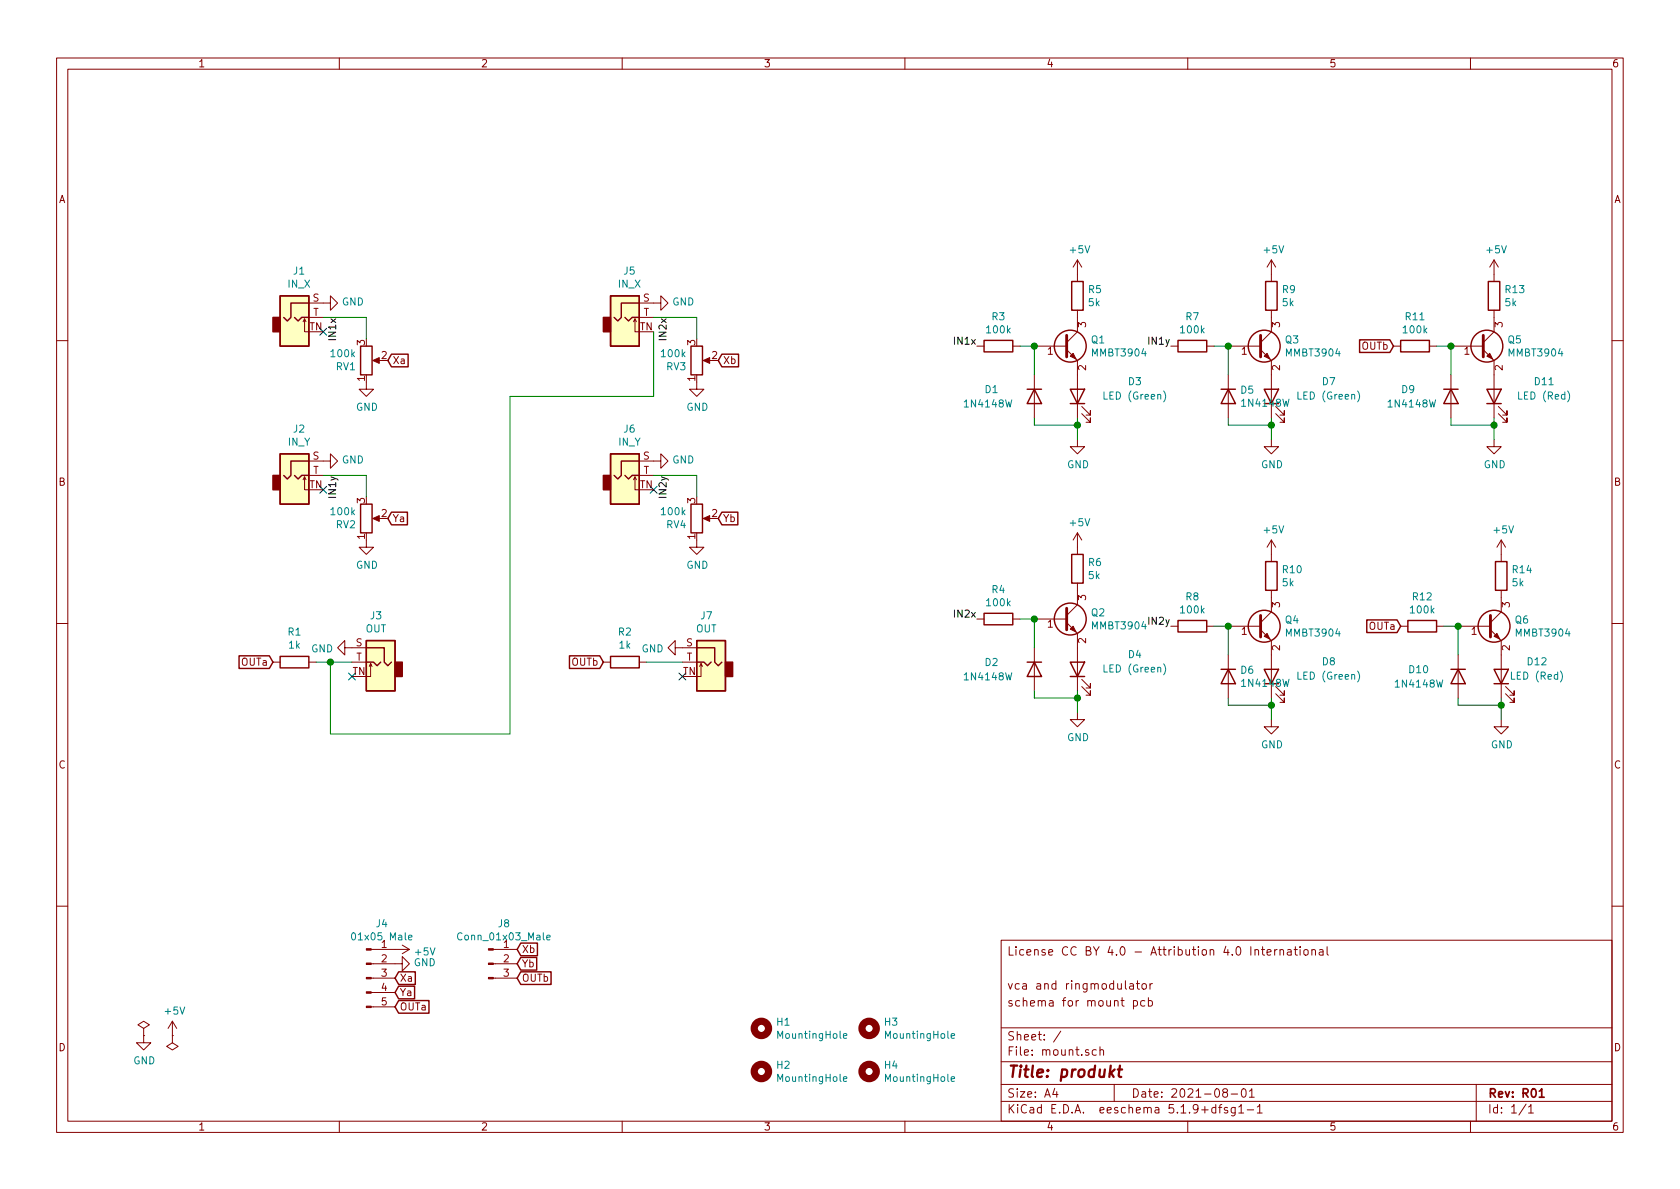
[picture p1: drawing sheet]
<svg xmlns="http://www.w3.org/2000/svg" width="297mm" height="210mm" viewBox="0 0 297 210" stroke-linecap="round" stroke-linejoin="round" font-family="sans-serif">
<g fill="none" stroke="#840000" stroke-width=".18">
<path d="M10 10.3h277v189.9h-277zM12 12.2h273v186.1h-273zM60 10.3v1.9M110 10.3v1.9M160 10.3v1.9M210 10.3v1.9M260 10.3v1.9M53.6 56.9l.2-.5v2.3h.8M53.8 56.4l.3 .5M54.6 53.6h3.8v-1.3l1.3 1.3-1.3 1.3v-1.3M54.6 56.1h2.5M112 56.9l.3-.5v2.3h.7"/>
<path d="M112.3 56.4l.2 .5M113 53.6h3.8v-1.3l1.3 1.3-1.3 1.3v-1.3M113 56.1h2.6M190.5 46v3.8M190.5 54.9v3.8l-1.9 1.9M190.5 46l-.8 1.2M190.5 46l.8 1.2M224.8 46v3.8M224.8 54.9v3.8l-1.9 1.9M224.8 46l-.8 1.2M224.8 46l.8 1.2M264.2 46v3.8"/>
<path d="M264.2 54.9v3.8l-1.9 1.9M264.2 46l-.8 1.2M264.2 46l.7 1.2M10 60.2h2M64.8 67.6v1.2h1.2l-1.2 1.3-1.3-1.3h1.3M66.3 63.7h1M123.2 67.6v1.2h1.3l-1.3 1.3-1.3-1.3h1.3M124.7 63.7h1M172.7 61.2h1.3M179.1 61.2h1.2M182.9 61.2h5.7M182.9 66.3v7.6"/>
<path d="M188.6 61.8l1.9 1.9v10.2M190.5 77.7v1.3h1.3l-1.3 1.3-1.3-1.3h1.3M191.3 73.1l1.5 1.6v-.8v.8h-.8M191.3 71.9l1.5 1.5v-.8v.8h-.8M207 61.2h1.3M213.4 61.2h1.2M217.2 61.2h5.7M217.2 66.3v7.6M222.9 61.8l1.9 1.9v10.2M224.8 77.7v1.3h1.3l-1.3 1.3-1.3-1.3h1.3M225.6 73.1l1.5 1.6v-.8v.8h-.8M225.6 71.9l1.5 1.5v-.8v.8h-.8"/>
<path d="M246.4 61.2h1.2M252.7 61.2h1.3M256.5 61.2h5.8M256.5 66.3v7.6M262.3 61.8l1.9 1.9v10.2M264.2 77.7v1.3h1.2l-1.2 1.3-1.3-1.3h1.3M264.9 73.1l1.5 1.6v-.8v.8h-.7M264.9 71.9l1.5 1.5v-.8v.8h-.7M285 60.2h2M53.6 84.8l.2-.5v2.3h.8M53.8 84.3l.3 .5M54.6 81.5h3.8v-1.2l1.3 1.2-1.3 1.3v-1.3"/>
<path d="M54.6 84.1h2.5M64.8 95.5v1.3h1.2l-1.2 1.2-1.3-1.2h1.3M66.3 91.7h1M112 84.8l.3-.5v2.3h.7M112.3 84.3l.2 .5M113 81.5h3.8v-1.2l1.3 1.2-1.3 1.3v-1.3M113 84.1h2.6M123.2 95.5v1.3h1.3l-1.3 1.2-1.3-1.2h1.3M124.7 91.7h1M190.5 94.2l-.8 1.3M190.5 94.2v3.8M190.5 94.2l.8 1.3"/>
<path d="M224.8 95.5v3.8M224.8 95.5l-.8 1.3M224.8 95.5l.8 1.3M265.4 95.5v3.8M265.4 95.5l-.7 1.3M265.4 95.5l.8 1.3M10 110.3h2M48.3 117.1h1.2M54.6 117.1h1.3M61 114.5v-1.2l-1.3 1.2 1.3 1.3v-1.3h3.8M62.2 117.1h2.6M65.5 117.3l-.2 .6"/>
<path d="M65.8 117.9l-.3-.6v2.3h-.7M106.7 117.1h1.2M113 117.1h1.3M119.4 114.5v-1.2l-1.3 1.2 1.3 1.3v-1.3h3.8M120.6 117.1h2.6M124 117.3l-.3 .6M124.2 117.9l-.2-.6v2.3h-.8M172.7 109.5h1.3M179.1 109.5h1.2M182.9 109.5h5.7M182.9 114.5v7.7M188.6 110.1l1.9 1.9v10.2"/>
<path d="M190.5 103.1v3.8l-1.9 1.9M207 110.7h1.3M213.4 110.7h1.2M217.2 110.7h5.7M217.2 115.8v7.6M222.9 111.4l1.9 1.9v10.1M224.8 104.4v3.8l-1.9 1.9M247.6 110.7h1.3M254 110.7h1.3M257.8 110.7h5.7M257.8 115.8v7.6M263.5 111.4l1.9 1.9v10.1"/>
<path d="M265.4 104.4v3.8l-1.9 1.9M285 110.3h2M190.5 126v1.2h1.3l-1.3 1.3-1.3-1.3h1.3M191.3 121.4l1.5 1.5v-.7v.7h-.8M191.3 120.1l1.5 1.6v-.8v.8h-.8M224.8 127.2v1.3h1.3l-1.3 1.3-1.3-1.3h1.3M225.6 122.7l1.5 1.5v-.8v.8h-.8M225.6 121.4l1.5 1.5v-.7v.7h-.8M265.4 127.2v1.3h1.3l-1.3 1.3-1.2-1.3h1.2M266.2 122.7l1.5 1.5v-.8v.8h-.7M266.2 121.4l1.5 1.5v-.7v.7h-.7M10 160.2h2"/>
<path d="M65.6 170.4h5.5v-1.2l1.3 1.2-1.3 1.3v-1.3M65.6 178h4.2M65.6 175.5h4.2M65.6 173h4.2M65.6 167.9h6.8M71.1 167.1l1.3 .8M72.4 167.9l-1.3 .8M87.2 173h4.2M87.2 170.4h4.2M87.2 167.9h4.2M177 166.3h108v32h-108zM199.8 174h.5l.1 .9"/>
<path d="M200.4 177l.4-.1 .3 .3-.1 .6-.2 .1-.4-.1M200.4 174.3l-.5 .1a.29 .29 0 0 0-.2 .2 .29 .29 0 0 0 .2 .3l.5-.1M200.4 176.9v1.5M200.9 173.9h.6M201.1 173.4v1.3l.4 .2M202 174.1l.2-.2 .4 .2v.7l-.2 .1-.4-.1zM202.4 177l-.4-.1-.3 .3 .1 .6 .2 .1 .4-.1M203 177l.5-.1 .3 .3-.1 .6-.2 .1-.5-.1M203 176.4v1.5M203.3 173.9v1M203.8 173.9l-.5 .3M223 167.9h.6"/>
<path d="M223.2 167.4v1.3l.4 .2M224 168.4l.7-.1v-.3l-.5-.1-.2 .2 .1 .7h.6M225.4 167.9v1M225.8 167.9l-.4 .3M226.3 168l.2-.1 .4 .1v.9M226.3 167.9v1M227.7 168h.5l.1 .9M228.3 168.3h-.5l-.2 .2 .2 .4 .5-.1M228.8 167.9h.6M229 167.4v1.3l.4 .2M229.9 167.4v.2M229.9 167.9v1"/>
<path d="M230.6 168l.2-.1 .4 .1v.8l-.2 .1-.4-.1zM232 168l.2-.1 .3 .1 .1 .9M232 167.9v1M233.3 168h.6v.9M233.9 168.3h-.4l-.3 .2 .3 .4 .4-.1M234.6 167.4v1.3l.3 .2M285 160.2h2M25.4 181.9l1-.7-1-.6-1 .6 1 .7v1.2M25.4 183.1h.1M25.4 183.1v1.3h1.3l-1.3 1.3-1.3-1.3h1.3M30.5 183.1v1.3l1 .6-1 .7-1-.7 1-.6M30.5 183.1h.1"/>
<path d="M30.5 180.6l-.8 1.3M30.5 180.6v2.5M30.5 180.6l.7 1.3M60 198.3v1.9M110 198.3v1.9M160 198.3v1.9M177 194.8h108M177 191.8h108M177 187.8h108M177 181.8h108M186.5 192.5l-.4 1h1M186.8 193v1"/>
<path d="M187.6 182.3l-1.3 2M193.8 185.7l-.4-.1-.3 .3 .1 .6 .2 .1 .4-.1M194.5 185.7l.2-.1 .3 .1 .1 .9M194.5 185.1v1.5M197 191.8v3M210 198.3v1.9M215 195.9l-.5-.1-.3 .3 .1 .6 .2 .1 .5-.1M215 195.3v1.5M215.5 195.8h.5M216 195.3l-.3 .2v1.3M216.5 193.2l-.3-.3 .1-.2a.48 .48 0 0 1 .6-.1l.1 .2-.1 .3-.6 .1a.48 .48 0 0 0 0 .7l.2 .1 .5-.1v-.4l-.2-.3M217 195.9l-.3-.1-.2 .2v.3l.5 .1v.3h-.5"/>
<path d="M217.7 193.5h1.1M218.4 195.8v1.2l-.3 .3h-.3M218.4 195.9l-.4-.1-.3 .3 .1 .6h.6M219 195.8l.5-.5v1.5M219 196.8h.9M219.6 192.7l.4-.2a.94 .94 0 0 1 0 1.5 .82 .82 0 0 1-.4-1.3zM220.5 196.3h1.2M220.9 193l.4-.5v1.5M220.9 194h.9M222.3 195.8l.4-.5v1.5M222.3 196.8h.9M260 198.3v1.9"/>
<path d="M261 191.8v6.5M269.8 195.2l-1.2 2M270.3 195.8l.4-.5v1.5M270.3 196.8h.8"/>
</g>
<path d="M272.2 193l.4-.5v1.5M272.2 194h.8" fill="none" stroke="#840000" stroke-width=".3"/>
<path d="M197.6 189.1h.8M198 188.4l-.2 1.8 .1 .1 .3 .1" fill="none" stroke="#840000" stroke-width=".41"/>
<g fill="none" stroke="#840000" stroke-width=".25">
<path d="M49.5 52.3h5.1v8.9h-5.1zM52.1 56.1l.6 .7 .6-.7h1.3M54.6 53.6h-3.2v2.5l-.6 .7-.6-.7M107.9 52.3h5.1v8.9h-5.1zM110.5 56.1l.6 .7 .7-.7h1.2M113 53.6h-3.1v2.5l-.7 .7-.6-.7M189.5 49.8h2v5.1h-2zM223.8 49.8h2v5.1h-2zM263.1 49.8h2.1v5.1h-2.1zM63.8 61.2h2v5.1h-2zM69.2 62.6h3v2.3h-3l-.6-1.2zM122.2 61.2h2v5.1h-2z"/>
<path d="M127.6 62.6h3v2.3h-3l-.6-1.2zM174 60.2h5.1v2h-5.1zM181.6 68.8h2.5M182.9 68.8l1.2 2.6h-2.5zM189.2 68.8h2.6l-1.3 2.6zM189.2 71.4h2.6M208.3 60.2h5.1v2h-5.1zM215.9 68.8h2.5M217.2 68.8l1.2 2.6h-2.5zM223.5 68.8h2.6l-1.3 2.6zM240.4 60.1h5.3l.7 1.1-.7 1.1h-5.3zM247.6 60.2h5.1v2h-5.1z"/>
<path d="M255.3 68.8h2.5M256.5 68.8l1.3 2.6h-2.5zM262.9 68.8h2.5l-1.2 2.6zM262.9 71.4h2.5M49.5 80.3h5.1v8.8h-5.1zM52.1 84.1l.6 .6 .6-.6h1.3M54.6 81.5h-3.2v2.6l-.6 .6-.6-.6M63.8 89.1h2v5.1h-2zM69.2 90.6h2.8v2.2h-2.8l-.6-1.1zM107.9 80.3h5.1v8.8h-5.1zM110.5 84.1l.6 .6 .7-.6h1.2M113 81.5h-3.1v2.6l-.7 .6-.6-.6"/>
<path d="M122.2 89.1h2v5.1h-2zM127.6 90.6h2.9v2.2h-2.9l-.6-1.1zM189.5 98h2v5.1h-2zM223.8 99.3h2v5.1h-2zM264.4 99.3h2v5.1h-2zM42.3 116h5.3l.7 1.1-.7 1.1h-5.3zM49.5 116.1h5.1v2h-5.1zM64.8 113.3h5v8.9h-5zM64.8 117.1h1.2l.7 .6 .6-.6M64.8 114.5h3.1v2.6l.7 .6 .6-.6M100.7 116h5.3l.7 1.1-.7 1.1h-5.3zM107.9 116.1h5.1v2h-5.1z"/>
<path d="M123.2 113.3h5.1v8.9h-5.1zM123.2 117.1h1.3l.6 .6 .6-.6M123.2 114.5h3.2v2.6l.6 .6 .6-.6M174 108.5h5.1v2h-5.1zM181.6 117.1h2.5M182.9 117.1l1.2 2.5h-2.5zM189.2 117.1h2.6l-1.3 2.5zM189.2 119.6h2.6M208.3 109.7h5.1v2.1h-5.1zM215.9 118.4h2.5M217.2 118.4l1.2 2.5h-2.5zM223.5 118.4h2.6l-1.3 2.5z"/>
<path d="M241.7 109.6h5.3l.6 1.1-.6 1.2h-5.3zM248.9 109.7h5.1v2.1h-5.1zM256.5 118.4h2.6M257.8 118.4l1.3 2.5h-2.6zM264.2 118.4h2.5l-1.3 2.5zM264.2 120.9h2.5M70.5 171.9h2.9v2.2h-2.9l-.7-1.1zM70.5 174.4h2.8v2.2h-2.8l-.7-1.1zM70.5 176.9h5.3v2.3h-5.3l-.7-1.2zM92.1 169.3h2.8v2.2h-2.8l-.7-1.1zM92.1 166.8h2.9v2.2h-2.9l-.7-1.1zM92.1 171.9h5.3v2.2h-5.3l-.7-1.1z"/>
<circle cx="189.2" cy="61.2" r="2.82"/>
<circle cx="223.5" cy="61.2" r="2.82"/>
<circle cx="262.9" cy="61.2" r="2.82"/>
<circle cx="189.2" cy="109.5" r="2.82"/>
<circle cx="223.5" cy="110.7" r="2.82"/>
<circle cx="264.2" cy="110.7" r="2.82"/>
</g>
<path d="M205.7 69.1a1.47 1.47 0 0 1 0 2M240 69.1a1.47 1.47 0 0 1 0 2M205.7 117.4a1.47 1.47 0 0 1 0 1.9M240 118.7a1.47 1.47 0 0 1 0 1.9M62.3 165.1l.2-.2a.69 .69 0 0 1 .4 .7 .69 .69 0 0 1-.4 .6l-.3-.2v-.3zM72.2 165.8l.6-.1v-.3h-.4l-.2 .2 .1 .6h.5M96.7 165.8l.6-.1-.1-.3h-.3l-.2 .2v.6h.5M149.1 190.8l.6-.1v-.3h-.4l-.2 .2 .1 .6h.5M149.1 183.2l.6-.1v-.3h-.4l-.2 .2 .1 .6h.5M168.2 183.2l.6-.1-.1-.3h-.3l-.2 .2v.6h.5M168.2 190.8l.6-.1-.1-.3h-.3l-.2 .2v.6h.5" fill="none" stroke="#008484" stroke-width=".18"/>
<g fill="#840000" stroke="#840000" stroke-width=".18">
<path d="M64.8 177.9h.8v.3h-.8z"/>
<path d="M64.8 175.4h.8v.2h-.8z"/>
<path d="M64.8 172.8h.8v.3h-.8z"/>
<path d="M64.8 170.3h.8v.3h-.8z"/>
<path d="M64.8 167.8h.8v.2h-.8z"/>
<path d="M86.4 172.8h.8v.3h-.8z"/>
<path d="M86.4 170.3h.8v.3h-.8z"/>
<path d="M86.4 167.8h.8v.2h-.8z"/>
<path d="M264.7 112l.5 1-1-.5z"/>
<path d="M223.5 112.5l.5-.5 .5 1z"/>
<path d="M189.2 111.2l.5-.5 .5 1.1z"/>
<path d="M262.9 63l.5-.5 .5 1z"/>
<path d="M223.5 63l.5-.5 .5 1z"/>
<path d="M189.2 63l.5-.5 .5 1z"/>
<path d="M65.9 91.7l1.2-.5v1z"/>
<path d="M124.3 63.7l1.2-.5v1.1z"/>
<path d="M65.9 63.7l1.2-.5v1.1z"/>
<path d="M124.3 91.7l1.2-.5v1z"/>
</g>
<path d="M188.6 59.3v3.8M222.9 59.3v3.8M262.3 59.3v3.8M188.6 107.6v3.8M222.9 108.8v3.8M263.5 108.8v3.8" fill="none" stroke="#840000" stroke-width=".51"/>
<g fill="none" stroke="#840000" stroke-width="1.3">
<circle cx="134.6" cy="189.5" r="1.27"/>
<circle cx="134.6" cy="181.9" r="1.27"/>
<circle cx="153.7" cy="189.5" r="1.27"/>
<circle cx="153.7" cy="181.9" r="1.27"/>
</g>
<g fill="#ffffc2" stroke="#ffffc2" stroke-width=".18">
<path d="M123.2 113.3h5.1v8.9h-5.1z"/>
<path d="M107.9 80.3h5.1v8.8h-5.1z"/>
<path d="M64.8 113.3h5v8.9h-5z"/>
<path d="M49.5 80.3h5.1v8.8h-5.1z"/>
<path d="M107.9 52.3h5.1v8.9h-5.1z"/>
<path d="M49.5 52.3h5.1v8.9h-5.1z"/>
</g>
<g fill="#840000" stroke="#840000" stroke-width=".25">
<path d="M128.3 117.1h1.2v2.5h-1.2z"/>
<path d="M106.7 84.1h1.2v2.5h-1.2z"/>
<path d="M69.8 117.1h1.3v2.5h-1.3z"/>
<path d="M48.3 84.1h1.2v2.5h-1.2z"/>
<path d="M106.7 56.1h1.2v2.6h-1.2z"/>
<path d="M48.3 56.1h1.2v2.6h-1.2z"/>
</g>
<g fill="none" stroke="#008400" stroke-width=".18">
<path d="M57.1 56.1h7.7v3.8M115.6 58.7v11.4h-25.4v59.7h-31.8v-12.7M115.6 56.1h7.6v3.8M180.3 61.2h2.6v5.1M182.9 73.9v1.3h7.6M190.5 73.9v3.8M214.6 61.2h2.6v5.1M217.2 73.9v1.3h7.6M224.8 73.9v3.8M254 61.2h2.5v5.1M256.5 73.9v1.3h7.7M264.2 73.9v3.8"/>
<path d="M57.1 84.1h7.7v3.8M115.6 84.1h7.6v3.8M55.9 117.1h6.3M114.3 117.1h6.3M180.3 109.5h2.6v5M214.6 110.7h2.6v5.1M255.3 110.7h2.5v5.1M182.9 122.2v1.2h7.6M190.5 122.2v3.8M217.2 123.4v1.3h7.6M224.8 123.4v3.8M257.8 123.4v1.3h7.6"/>
<path d="M265.4 123.4v3.8"/>
</g>
<g fill="#008400" stroke="#008400" stroke-width=".25">
<circle cx="224.8" cy="124.7" r=".51"/>
<circle cx="190.5" cy="75.2" r=".51"/>
<circle cx="190.5" cy="123.4" r=".51"/>
<circle cx="257.8" cy="110.7" r=".51"/>
<circle cx="58.4" cy="117.1" r=".51"/>
<circle cx="182.9" cy="61.2" r=".51"/>
<circle cx="265.4" cy="124.7" r=".51"/>
<circle cx="217.2" cy="61.2" r=".51"/>
<circle cx="256.5" cy="61.2" r=".51"/>
<circle cx="264.2" cy="75.2" r=".51"/>
<circle cx="182.9" cy="109.5" r=".51"/>
<circle cx="217.2" cy="110.7" r=".51"/>
<circle cx="224.8" cy="75.2" r=".51"/>
</g>
<path d="M56.5 58.1l1.3 1.2M57.8 58.1l-1.3 1.2M56.5 86l1.3 1.2M57.8 86l-1.3 1.2M115 86l1.2 1.2M116.2 86l-1.2 1.2M61.6 119l1.2 1.2M62.8 119l-1.2 1.2M120 119l1.3 1.2M121.3 119l-1.3 1.2" fill="none" stroke="#000084" stroke-width=".18"/>
<text font-size="2.8" fill="#840000" x="178" y="190.5">Title: produkt</text>
<g font-size="2.1" fill="#840000">
<text x="178" y="169">License CC BY 4.0 - Attribution 4.0 International</text>
<text x="178" y="178">schema for mount pcb</text>
<text x="178" y="175">vca and ringmodulator</text>
<text x="178" y="184">Sheet: /</text>
<text x="178" y="186.7">File: mount.sch</text>
<text x="178" y="196.9">KiCad E.D.A. eeschema 5.1.9+dfsg1-1</text>
<text x="178" y="194.1">Size: A4</text>
<text x="200" y="194.1">Date: 2021-08-01</text>
<text x="263" y="194.1">Rev: R01</text>
<text x="263" y="196.9">Id: 1/1</text>
</g>
<g font-size="1.8" fill="#840000">
<text x="35" y="11.9">1</text>
<text x="85" y="11.9">2</text>
<text x="135" y="11.9">3</text>
<text x="185" y="11.9">4</text>
<text x="235" y="11.9">5</text>
<text x="285" y="11.9">6</text>
<text x="10.4" y="35.9">A</text>
<text x="285.4" y="35.9">A</text>
<text x="55.3" y="53.3">S</text>
<text x="113.7" y="53.3">S</text>
<text x="54.7" y="58.4">TN</text>
<text x="55.3" y="55.9">T</text>
<text x="113.1" y="58.4">TN</text>
<text x="113.8" y="55.9">T</text>
<text x="192" y="57.9" transform="rotate(-90 192 57.9)">3</text>
<text x="226.3" y="57.9" transform="rotate(-90 226.3 57.9)">3</text>
<text x="265.7" y="57.9" transform="rotate(-90 265.7 57.9)">3</text>
<text x="64.5" y="61.1" transform="rotate(-90 64.5 61.1)">3</text>
<text x="67.5" y="63.5">2</text>
<text x="69.4" y="64.4">Xa</text>
<text x="122.9" y="61.1" transform="rotate(-90 122.9 61.1)">3</text>
<text x="125.9" y="63.5">2</text>
<text x="127.8" y="64.4">Xb</text>
<text x="185.2" y="62.7">1</text>
<text x="192" y="65.5" transform="rotate(-90 192 65.5)">2</text>
<text x="219.5" y="62.7">1</text>
<text x="226.3" y="65.5" transform="rotate(-90 226.3 65.5)">2</text>
<text x="240.8" y="61.8">OUTb</text>
<text x="258.9" y="62.7">1</text>
<text x="265.7" y="65.5" transform="rotate(-90 265.7 65.5)">2</text>
<text x="64.5" y="67.4" transform="rotate(-90 64.5 67.4)">1</text>
<text x="122.9" y="67.4" transform="rotate(-90 122.9 67.4)">1</text>
<text x="55.3" y="81.3">S</text>
<text x="55.3" y="83.8">T</text>
<text x="113.7" y="81.3">S</text>
<text x="113.8" y="83.8">T</text>
<text x="10.4" y="85.9">B</text>
<text x="54.7" y="86.4">TN</text>
<text x="64.5" y="89" transform="rotate(-90 64.5 89)">3</text>
<text x="113.1" y="86.4">TN</text>
<text x="122.9" y="89" transform="rotate(-90 122.9 89)">3</text>
<text x="285.4" y="85.9">B</text>
<text x="64.5" y="95.3" transform="rotate(-90 64.5 95.3)">1</text>
<text x="67.5" y="91.4">2</text>
<text x="69.4" y="92.3">Ya</text>
<text x="122.9" y="95.3" transform="rotate(-90 122.9 95.3)">1</text>
<text x="125.9" y="91.4">2</text>
<text x="127.8" y="92.3">Yb</text>
<text x="192" y="106.1" transform="rotate(-90 192 106.1)">3</text>
<text x="226.3" y="107.4" transform="rotate(-90 226.3 107.4)">3</text>
<text x="267" y="107.4" transform="rotate(-90 267 107.4)">3</text>
<text x="185.2" y="111">1</text>
<text x="192" y="113.8" transform="rotate(-90 192 113.8)">2</text>
<text x="219.5" y="112.3">1</text>
<text x="242.1" y="111.4">OUTa</text>
<text x="260.2" y="112.3">1</text>
<text x="42.7" y="117.7">OUTa</text>
<text x="62.3" y="119.4">TN</text>
<text x="62.9" y="114.3">S</text>
<text x="63" y="116.8">T</text>
<text x="101.1" y="117.7">OUTb</text>
<text x="120.8" y="119.4">TN</text>
<text x="121.3" y="114.3">S</text>
<text x="121.4" y="116.8">T</text>
<text x="226.3" y="115" transform="rotate(-90 226.3 115)">2</text>
<text x="267" y="115" transform="rotate(-90 267 115)">2</text>
<text x="10.4" y="135.9">C</text>
<text x="285.4" y="135.9">C</text>
<text x="67.5" y="167.6">1</text>
<text x="89.1" y="167.6">1</text>
<text x="67.5" y="170.2">2</text>
<text x="67.5" y="172.7">3</text>
<text x="70.6" y="173.6">Xa</text>
<text x="89.1" y="170.2">2</text>
<text x="89.1" y="172.7">3</text>
<text x="92.2" y="171.1">Yb</text>
<text x="92.2" y="168.5">Xb</text>
<text x="92.2" y="173.6">OUTb</text>
<text x="67.5" y="175.3">4</text>
<text x="67.5" y="177.8">5</text>
<text x="70.6" y="176.1">Ya</text>
<text x="70.6" y="178.7">OUTa</text>
<text x="10.4" y="185.9">D</text>
<text x="285.4" y="185.9">D</text>
<text x="35" y="199.9">1</text>
<text x="85" y="199.9">2</text>
<text x="135" y="199.9">3</text>
<text x="185" y="199.9">4</text>
<text x="235" y="199.9">5</text>
<text x="285" y="199.9">6</text>
</g>
<g font-size="1.8" fill="#008484">
<text x="189.3" y="44.8">+5V</text>
<text x="223.6" y="44.8">+5V</text>
<text x="262.9" y="44.8">+5V</text>
<text x="50.9" y="50.9">IN_X</text>
<text x="51.9" y="48.6">J1</text>
<text x="109.3" y="50.9">IN_X</text>
<text x="110.3" y="48.6">J5</text>
<text x="192.5" y="51.8">R5</text>
<text x="226.8" y="51.8">R9</text>
<text x="266.2" y="51.8">R13</text>
<text x="60.5" y="54">GND</text>
<text x="118.9" y="54">GND</text>
<text x="174.6" y="58.9">100k</text>
<text x="175.4" y="56.6">R3</text>
<text x="192.5" y="54.1">5k</text>
<text x="208.9" y="58.9">100k</text>
<text x="209.7" y="56.6">R7</text>
<text x="226.8" y="54.1">5k</text>
<text x="248.2" y="58.9">100k</text>
<text x="248.6" y="56.6">R11</text>
<text x="266.2" y="54.1">5k</text>
<text x="58.6" y="63.2">100k</text>
<text x="59.5" y="65.5">RV1</text>
<text x="117.1" y="63.2">100k</text>
<text x="117.9" y="65.5">RV3</text>
<text x="193" y="60.7">Q1</text>
<text x="193.2" y="63">MMBT3904</text>
<text x="227.3" y="60.7">Q3</text>
<text x="227.5" y="63">MMBT3904</text>
<text x="266.6" y="60.7">Q5</text>
<text x="266.9" y="63">MMBT3904</text>
<text x="174.2" y="69.5">D1</text>
<text x="195.5" y="70.7">LED (Green)</text>
<text x="199.5" y="68.1">D3</text>
<text x="219.4" y="69.6">D5</text>
<text x="219.8" y="71.9">1N4148W</text>
<text x="229.8" y="70.7">LED (Green)</text>
<text x="233.8" y="68.1">D7</text>
<text x="247.9" y="69.5">D9</text>
<text x="268.8" y="70.7">LED (Red)</text>
<text x="271.4" y="68.1">D11</text>
<text x="51.9" y="76.5">J2</text>
<text x="62.9" y="72.6">GND</text>
<text x="110.3" y="76.5">J6</text>
<text x="121.4" y="72.6">GND</text>
<text x="170.7" y="72.1">1N4148W</text>
<text x="245.7" y="72.1">1N4148W</text>
<text x="50.9" y="78.8">IN_Y</text>
<text x="60.5" y="82">GND</text>
<text x="109.3" y="78.8">IN_Y</text>
<text x="118.9" y="82">GND</text>
<text x="188.7" y="82.8">GND</text>
<text x="223" y="82.8">GND</text>
<text x="262.3" y="82.8">GND</text>
<text x="58.6" y="91.1">100k</text>
<text x="59.5" y="93.4">RV2</text>
<text x="117.1" y="91.1">100k</text>
<text x="117.9" y="93.4">RV4</text>
<text x="189.3" y="93.1">+5V</text>
<text x="223.6" y="94.3">+5V</text>
<text x="264.2" y="94.3">+5V</text>
<text x="62.9" y="100.6">GND</text>
<text x="121.4" y="100.6">GND</text>
<text x="192.5" y="100.1">R6</text>
<text x="226.8" y="101.4">R10</text>
<text x="267.5" y="101.4">R14</text>
<text x="174.6" y="107.2">100k</text>
<text x="175.4" y="104.9">R4</text>
<text x="192.5" y="102.4">5k</text>
<text x="209.7" y="106.2">R8</text>
<text x="226.8" y="103.7">5k</text>
<text x="249.8" y="106.2">R12</text>
<text x="267.4" y="103.7">5k</text>
<text x="51" y="112.4">R1</text>
<text x="64.6" y="111.8">OUT</text>
<text x="65.5" y="109.5">J3</text>
<text x="109.4" y="112.4">R2</text>
<text x="123" y="111.8">OUT</text>
<text x="124" y="109.5">J7</text>
<text x="193" y="109">Q2</text>
<text x="193.2" y="111.3">MMBT3904</text>
<text x="208.9" y="108.5">100k</text>
<text x="227.3" y="110.3">Q4</text>
<text x="227.5" y="112.6">MMBT3904</text>
<text x="249.5" y="108.5">100k</text>
<text x="267.9" y="110.3">Q6</text>
<text x="268.2" y="112.6">MMBT3904</text>
<text x="51.1" y="114.7">1k</text>
<text x="55" y="115.4">GND</text>
<text x="109.5" y="114.7">1k</text>
<text x="113.4" y="115.4">GND</text>
<text x="174.2" y="117.8">D2</text>
<text x="195.5" y="118.9">LED (Green)</text>
<text x="199.5" y="116.4">D4</text>
<text x="219.4" y="119.1">D6</text>
<text x="233.8" y="117.6">D8</text>
<text x="249.2" y="119">D10</text>
<text x="270.1" y="117.6">D12</text>
<text x="170.7" y="120.3">1N4148W</text>
<text x="219.8" y="121.5">1N4148W</text>
<text x="229.8" y="120.2">LED (Green)</text>
<text x="246.9" y="121.6">1N4148W</text>
<text x="267.5" y="120.2">LED (Red)</text>
<text x="188.7" y="131.1">GND</text>
<text x="223" y="132.3">GND</text>
<text x="263.6" y="132.3">GND</text>
<text x="62.8" y="166.3">01x05 Male</text>
<text x="66.5" y="164">J4</text>
<text x="81.4" y="166.3">Conn_01x03_Male</text>
<text x="88.1" y="164">J8</text>
<text x="73.2" y="170.9">GND</text>
<text x="73.5" y="169">+5V</text>
<text x="29.3" y="179.4">+5V</text>
<text x="137.4" y="181.4">H1</text>
<text x="137.7" y="183.7">MountingHole</text>
<text x="156.4" y="181.4">H3</text>
<text x="156.8" y="183.7">MountingHole</text>
<text x="23.6" y="188.2">GND</text>
<text x="137.4" y="189">H2</text>
<text x="137.7" y="191.3">MountingHole</text>
<text x="156.4" y="189">H4</text>
<text x="156.8" y="191.3">MountingHole</text>
</g>
<g font-size="1.8">
<text x="59.4" y="59.9" transform="rotate(-90 59.4 59.9)">IN1x</text>
<text x="117.9" y="59.9" transform="rotate(-90 117.9 59.9)">IN2x</text>
<text x="169" y="61">IN1x</text>
<text x="203.3" y="61">IN1y</text>
<text x="59.4" y="87.8" transform="rotate(-90 59.4 87.8)">IN1y</text>
<text x="117.9" y="87.8" transform="rotate(-90 117.9 87.8)">IN2y</text>
<text x="169" y="109.2">IN2x</text>
<text x="203.3" y="110.5">IN2y</text>
</g>
</svg>
